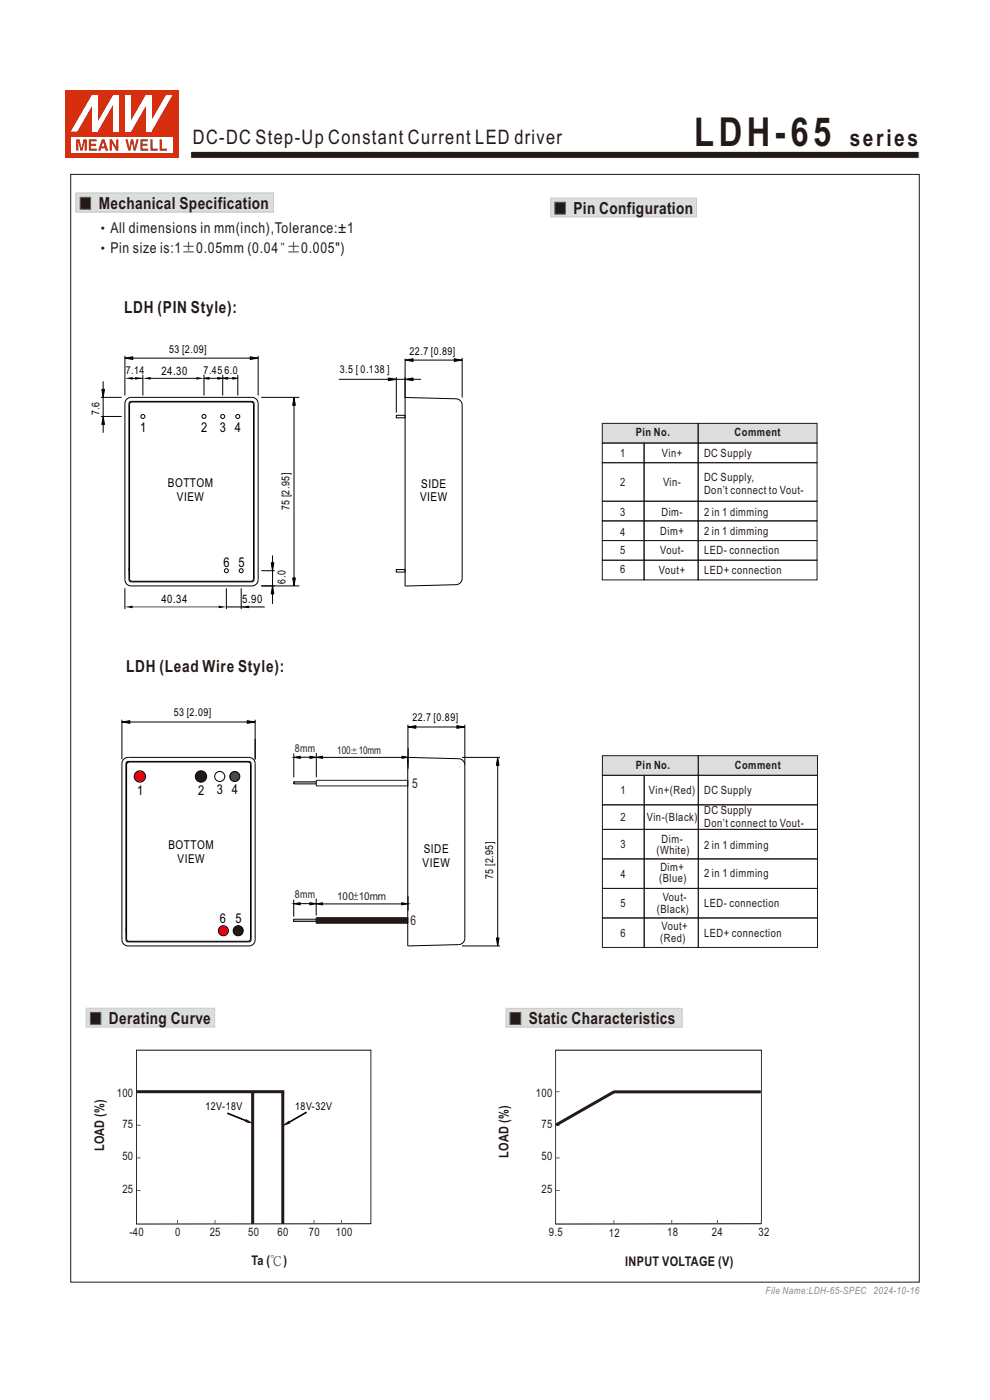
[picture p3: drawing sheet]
<svg xmlns="http://www.w3.org/2000/svg" width="210mm" height="297mm" viewBox="0 0 210 297" stroke-linecap="round" stroke-linejoin="round" font-family="sans-serif">
<path d="M16.1 41h41.9v4h-41.9z" fill-rule="evenodd" fill="#dcdddd" stroke="#c9cacb" stroke-width=".21"/>
<!-- layer: tw -->
<path d="M17 41.8h2.2v2.6h-2.2z" fill-rule="evenodd" fill="#231916" stroke="#595857" stroke-width=".21"/>
<path d="M15 37h180v235h-180z" fill="none" stroke="#231916" stroke-width=".21"/>
<!-- layer: 0 -->
<path d="M78.7 259.6l-49.7 .1v-36.9h49.7v36.9" fill="none" stroke="#231916" stroke-width=".21"/>
<path d="M40.4 32.1h154.6v1.5h-154.6z" fill-rule="evenodd" fill="#231916" stroke="#fff" stroke-width=".21"/>
<path d="M16.1 41h41.9v4h-41.9z" fill-rule="evenodd" fill="#dcdddd" stroke="#c9cacb" stroke-width=".21"/>
<path d="M17 41.9h2.2v2.5h-2.2z" fill-rule="evenodd" fill="#231916" stroke="#595857" stroke-width=".21"/>
<path d="M116.8 42h31v4h-31z" fill-rule="evenodd" fill="#dcdddd" stroke="#c9cacb" stroke-width=".21"/>
<path d="M117.7 42.9h2.2v2.5h-2.2z" fill-rule="evenodd" fill="#231916" stroke="#595857" stroke-width=".21"/>
<path d="M40.4 32.1h154.6v1.5h-154.6z" fill-rule="evenodd" fill="#231916" stroke="#fff" stroke-width=".21"/>
<path d="M18.3 213.9h27.2v4h-27.2z" fill-rule="evenodd" fill="#dcdddd" stroke="#c9cacb" stroke-width=".21"/>
<path d="M19.2 214.8h2.2v2.5h-2.2z" fill-rule="evenodd" fill="#231916" stroke="#595857" stroke-width=".21"/>
<path d="M29 231.6h.8M29 238.7h.8M29 245.6h.8M29 252.6h.8M37.6 258.8v.8M45.6 258.8v.8M53.6 258.8v.8M60.1 258.8v.8M66.6 258.8v.9M72.4 258.8v.8" fill="none" stroke="#00f" stroke-width=".21"/>
<path d="M107.3 213.9h37.4v4h-37.4z" fill-rule="evenodd" fill="#dcdddd" stroke="#c9cacb" stroke-width=".21"/>
<g fill="#231916" stroke="#595857" stroke-width=".21">
<path d="M108.2 214.8h2.2v2.5h-2.2z" fill-rule="evenodd"/>
<path d="M108.2 214.8h2.2v2.5h-2.2z" fill-rule="evenodd"/>
</g>
<path d="M161.5 259.6l-43.6 .1v-36.9h43.6v36.9" fill="none" stroke="#231916" stroke-width=".21"/>
<path d="M117.9 231.6h.8M117.9 238.7h.8M117.9 245.6h.8M117.9 252.6h.8M130.2 258.9v.8M142.5 258.8v.8M152.2 258.8v.8M161.5 258.8v.8" fill="none" stroke="#00f" stroke-width=".21"/>
<path d="M130.2 231.6h31.2M130.3 231.6l-12.3 7" fill="none" stroke="#231916" stroke-width=".63" stroke-linecap="butt"/>
<path d="M29 231.6h31.3M53.6 231.7v27.9M60 231.7v27.9" fill="none" stroke="#231916" stroke-width=".63" stroke-linecap="butt"/>
<g fill="none" stroke="#000" stroke-width=".21">
<path d="M26.5 75.5v8.4M28.2 76h24.9M54.8 75.5v8.4M84.1 80v7.5M85.9 76.1v8.4M87.6 76.4h9M98 75.9v8.4M21.4 88.3h4.4M21.9 80.9v1.7M21.9 83.3v5M21.9 90v1.8M55.4 84.3h8.1"/>
<path d="M62.4 86v36.6M71.9 80.5h10.6M84.1 80.5h1.8M87.6 80.5h1.7M57.8 117.8v1.7M55.4 124.3h8.1M55.4 121.1h2.9M57.8 120.7v3.6M57.8 126v2.1M62.3 159.8v5.1M62.4 160.7l1.3-.3v.5zM62.8 160.6h3.8"/>
<path d="M65.8 160.4l1.3 .3-1.3 .2zM62.3 190.9v3.5M62.4 191.7l1.3-.2v.4zM62.8 191.7h3.8M65.7 191.5l1.3 .2-1.3 .2zM67.1 190.6v3.6M67.1 191.7l1.3-.2v.5zM68.3 191.8h17.1M85.2 191.5l1.3 .2-1.3 .3zM86.6 190.1v3.1M48.2 236.2l4.4 1.7M65 235.9l-4.1 2.4"/>
</g>
<g fill="#231916" stroke="#231916" stroke-width=".21">
<path d="M60.4 238.6l.8-.7 .2 .3z" fill-rule="evenodd"/>
<path d="M52.2 237.6l.9 .5-1-.2z" fill-rule="evenodd"/>
</g>
<path d="M52.2 237.6l.9 .5-1-.2zM60.4 238.6l.8-.7 .2 .3z" fill="none" stroke="#231916" stroke-width=".21"/>
<g fill="#000" stroke="#000" stroke-width=".21">
<path d="M26.5 76l1.7-.3v.6z" fill-rule="evenodd"/>
<path d="M53.1 75.7l1.7 .3-1.7 .3z" fill-rule="evenodd"/>
<path d="M85.9 76.4l1.7-.3v.6z" fill-rule="evenodd"/>
<path d="M96.3 76.1l1.7 .3-1.7 .3z" fill-rule="evenodd"/>
<path d="M21.6 82.6h.6l-.3 1.7z" fill-rule="evenodd"/>
<path d="M21.9 88.3l.3 1.7h-.6z" fill-rule="evenodd"/>
<path d="M62.4 84.3l.3 1.7h-.6z" fill-rule="evenodd"/>
<path d="M82.4 80.2l1.7 .3-1.7 .3z" fill-rule="evenodd"/>
<path d="M85.9 80.5l1.7-.3v.6z" fill-rule="evenodd"/>
<path d="M57.5 119.4h.6l-.3 1.7z" fill-rule="evenodd"/>
<path d="M57.8 124.3l.3 1.7h-.6z" fill-rule="evenodd"/>
<path d="M62.1 122.6h.6l-.3 1.7z" fill-rule="evenodd"/>
<circle cx="26.5" cy="76" r="0"/>
<circle cx="85.9" cy="76.4" r="0"/>
<circle cx="21.9" cy="88.3" r="0"/>
<circle cx="26.3" cy="85.5" r="0"/>
<circle cx="26.3" cy="88.3" r="0"/>
<circle cx="54.8" cy="84.4" r="0"/>
<circle cx="62.4" cy="87.5" r="0"/>
<circle cx="84.2" cy="80.5" r="0"/>
<circle cx="54.9" cy="120.7" r="0"/>
<circle cx="54.9" cy="124.3" r="0"/>
<circle cx="57.8" cy="120.7" r="0"/>
</g>
<path d="M62.4 160.7l1.3-.3v.5zM65.8 160.4l1.3 .3-1.3 .2zM62.4 191.7l1.3-.2v.4zM65.7 191.5l1.3 .2-1.3 .2zM67.1 191.7l1.3-.2v.5zM85.2 191.5l1.3 .2-1.3 .3z" fill="#000"/>
<path d="M62.3 195h4.8v.5h-4.8zM62.3 195v.5z" fill-rule="evenodd" fill="#a9a8a7" stroke="#24211d" stroke-width=".21"/>
<path d="M67.1 194.7h19.4v1.2h-19.4z" fill-rule="evenodd" fill="#231916" stroke="#24211d" stroke-width=".21"/>
<path d="M67.1 165.5h19.4v1.2h-19.4z" fill-rule="evenodd" fill="#fff" stroke="#24211d" stroke-width=".21"/>
<path d="M62.4 165.8h4.7v.5h-4.7zM62.4 165.8v.5z" fill-rule="evenodd" fill="#a9a8a7" stroke="#24211d" stroke-width=".21"/>
<path d="M67.1 160.7l1.3-.3v.5zM85.3 160.4l1.3 .3-1.3 .2z" fill="#000"/>
<path d="M54.1 156.8v4.3M67.1 159.7v5.2M67.1 160.7l1.3-.3v.5zM68.3 160.7h17.1M85.3 160.4l1.3 .3-1.3 .2z" fill="none" stroke="#000" stroke-width=".21"/>
<circle cx="49.8" cy="164.7" r="1.07" fill="#1e2188" stroke="#000" stroke-width=".21"/>
<circle cx="29.7" cy="164.7" r="1.2" fill="#e60013" stroke="#000" stroke-width=".21"/>
<g fill="#231916" stroke="#000" stroke-width=".21">
<circle cx="42.6" cy="164.7" r="1.2"/>
<circle cx="50.5" cy="197.5" r="1.07"/>
</g>
<path d="M25.9 152.7v8.4M27.6 153.2h26.5M54.1 152.7v8.4M86.5 153.7l.1 9.4M88.2 154.2h8.7M98.6 153.7v8.5M98 160.7h8.1M105.6 162.4v38.3M98 200.7h8.1" fill="none" stroke="#000" stroke-width=".21"/>
<g fill="#000" stroke="#000" stroke-width=".21">
<path d="M25.9 153.2l1.7-.3v.6z" fill-rule="evenodd"/>
<path d="M52.4 152.9l1.7 .3-1.7 .3z" fill-rule="evenodd"/>
<path d="M86.5 154.2l1.7-.3v.6z" fill-rule="evenodd"/>
<path d="M96.9 153.9l1.7 .3-1.7 .3z" fill-rule="evenodd"/>
<path d="M105.6 160.7l.3 1.7h-.6z" fill-rule="evenodd"/>
<path d="M105.3 199h.6l-.3 1.7z" fill-rule="evenodd"/>
<circle cx="25.9" cy="153.2" r="0"/>
<circle cx="86.5" cy="154.2" r="0"/>
<circle cx="54.1" cy="161.6" r="0"/>
<circle cx="86.6" cy="163.6" r="0"/>
<circle cx="97.5" cy="162.6" r="0"/>
<circle cx="105.6" cy="162.6" r="0"/>
<circle cx="97.5" cy="198.9" r="0"/>
</g>
<path d="M127.7 89.8h45.6v4.2h-45.6z" fill-rule="evenodd" fill="#dcdddd"/>
<g fill="none" stroke="#231916" stroke-width=".21">
<path d="M127.8 89.8h20.3v4.2h-20.3zM127.8 98.2h8.8v8.1h-8.8zM127.8 94h8.8v4.2h-8.8zM136.6 98.2h11.5v8.1h-11.5zM136.6 94h11.5v4.2h-11.5zM148.1 89.8h25.2v4.2h-25.2zM148.1 98.2h25.2v8.1h-25.2zM148.1 94h25.2v4.2h-25.2zM127.8 106.3h8.8v4.2h-8.8zM127.8 114.7h8.8v4.2h-8.8zM127.8 118.9h8.8v4.1h-8.8zM127.8 110.5h8.8v4.2h-8.8z"/>
<path d="M136.6 106.3h11.5v4.2h-11.5zM136.6 114.7h11.5v4.2h-11.5zM136.6 118.9h11.5v4.1h-11.5zM136.6 110.5h11.5v4.2h-11.5zM148.1 110.5h25.2v4.2h-25.2zM148.1 106.3h25.2v4.2h-25.2zM148.1 114.7h25.2v4.2h-25.2zM148.1 118.9h25.2v4.1h-25.2z"/>
</g>
<path d="M127.8 160.3h45.6v4.2h-45.6z" fill-rule="evenodd" fill="#dcdddd"/>
<g fill="none" stroke="#231916" stroke-width=".21">
<path d="M127.8 170.7h8.8v5.3h-8.8zM127.8 164.5h8.8v6.2h-8.8zM127.8 175.9h8.8v6.3h-8.8zM127.8 160.3h20.3v4.2h-20.3zM136.6 164.5h11.5v6.2h-11.5zM136.6 175.9h11.5v6.3h-11.5zM136.6 170.7h11.5v5.3h-11.5zM148.1 160.3h25.3v4.2h-25.3zM148.1 170.7h25.3v5.3h-25.3zM148.1 164.5h25.3v6.2h-25.3zM148.1 175.9h25.3v6.3h-25.3zM127.8 182.2h8.8v6.3h-8.8z"/>
<path d="M127.8 188.5h8.8v6.2h-8.8zM127.8 194.7h8.8v6.3h-8.8zM136.6 182.2h11.5v6.3h-11.5zM136.6 188.5h11.5v6.2h-11.5zM136.6 194.7h11.5v6.3h-11.5zM148.1 182.2h25.3v6.3h-25.3zM148.1 188.5h25.3v6.2h-25.3zM148.1 194.7h25.3v6.3h-25.3z"/>
</g>
<path d="M30.3 79.5v4.4M43.3 79.5v4.4M47.2 79.5v4.4M50.4 79.5v4.4M21.4 84.3h4.4M31.6 80.3h10M44.3 80.3h2.5M47.3 80.3h2.5" fill="none" stroke="#000" stroke-width=".21"/>
<path d="M30.3 80.3l1.7-.3v.5zM41.6 80l1.7 .3-1.7 .2z" fill="#000"/>
<g fill="#000" stroke="#000" stroke-width=".21">
<path d="M43.3 80.3l1-.2v.3z" fill-rule="evenodd"/>
<path d="M46.2 80.1l1 .2-1 .1z" fill-rule="evenodd"/>
<path d="M47.2 80.3l1.1-.2v.3z" fill-rule="evenodd"/>
<path d="M49.4 80.1l1 .2-1 .1z" fill-rule="evenodd"/>
</g>
<path d="M13.8 19.2h24v14.4h-24z" fill-rule="evenodd" fill="#d62e0f"/>
<path d="M15 29h21.6v3.4h-21.6z" fill-rule="evenodd" fill="#fff"/>
<g fill="#d62e0f">
<path d="M26.6 29.6h.5l.3 1.7 .4-1.7h.4l.4 1.7 .3-1.7h.5l-.6 2.4h-.5l-.3-1.9-.3 1.9h-.5z" fill-rule="evenodd"/>
<path d="M29.8 29.6h1.6v.4h-1.2v.5h1.1v.4h-1.1v.6h1.2v.5h-1.6z" fill-rule="evenodd"/>
<path d="M31.9 29.6h.5v1.9h1.1v.5h-1.6z" fill-rule="evenodd"/>
<path d="M33.9 29.6h.4v1.9h1.1v.5h-1.5z" fill-rule="evenodd"/>
<path d="M16.2 29.6h.7l.4 1.9 .4-1.9h.7v2.4h-.4v-2l-.5 2h-.4l-.5-2v2h-.4z" fill-rule="evenodd"/>
<path d="M18.8 29.6h1.7v.4h-1.2v.5h1.1v.4h-1.1v.6h1.3v.5h-1.8z" fill-rule="evenodd"/>
<path d="M21.9 30.1l.3 1h-.6zM21.6 29.6l-.8 2.4h.5l.2-.5h.8l.1 .5h.6l-.8-2.4z" fill-rule="evenodd"/>
<path d="M23.3 29.6h.5l.9 1.6v-1.6h.4v2.4h-.5l-.9-1.7v1.7h-.4z" fill-rule="evenodd"/>
</g>
<g fill="#fff">
<path d="M24 20.1h1.2v7.8h-1.2z" fill-rule="evenodd"/>
<path d="M24 20.1h1.2l-4.5 7.8h-1.2z" fill-rule="evenodd"/>
<path d="M19.5 20.1h1.2v7.8h-1.2z" fill-rule="evenodd"/>
<path d="M19.5 20.1h1.2v.4l-4.3 7.4h-1.4z" fill-rule="evenodd"/>
<path d="M30.9 20.1h1.2v7.8h-1.2z" fill-rule="evenodd"/>
<path d="M35.2 20.1h1.4l-4.5 7.8h-1.2v-.3z" fill-rule="evenodd"/>
<path d="M26.6 20.1h1.2v7.8h-1.2z" fill-rule="evenodd"/>
<path d="M30.9 20.1h1.2v.4l-4.3 7.4h-1.2v-.3z" fill-rule="evenodd"/>
</g>
<circle cx="47.4" cy="197.5" r="1.07" fill="#e60013" stroke="#000" stroke-width=".21"/>
<path d="M26.5 80.3l1.6-.3v.5zM28.7 80l1.6 .3-1.6 .2zM26.5 128.8l1.6-.3v.5zM46.4 128.5l1.6 .3-1.6 .2zM51.2 128.8l1.6-.3v.5z" fill="#000"/>
<path d="M27.8 80.3h2.5M26.5 124.8v4.4M28.1 128.8h18.3M48 124.8v4.4M48 128.8h8.2M51.2 124.8v4.4" fill="none" stroke="#000" stroke-width=".21"/>
<g fill="none" stroke="#000" stroke-width=".21">
<path d="M26.9 84.7l.9-.4h25.6a1.33 1.33 0 0 1 1.4 1.3v37.4a1.33 1.33 0 0 1-1.4 1.3h-25.6a1.33 1.33 0 0 1-1.3-1.3v-37.4zM27.5 85.3l.3-.1h25.6l.4 .2 .1 37.6-.2 .4h-25.9l-.4-.2-.1-37.6zM27.6 85.4l.4-.1h25.2l.4 .1 .2 .4v37l-.3 .4-25.5 .1-.4-.1-.1-.4v-37zM84.1 88.1h1.8v.5h-1.8zM85.9 84.3l10.8 .3a1.33 1.33 0 0 1 1.3 1.3v36.8a1.33 1.33 0 0 1-1.3 1.3l-10.8 .3zM84.1 120.8h1.8v.6h-1.8zM26.2 161.1l1-.4h25.6a1.33 1.33 0 0 1 1.3 1.3v37.3a1.33 1.33 0 0 1-1.3 1.4h-25.6a1.33 1.33 0 0 1-1.3-1.4v-37.3zM26.9 161.7l.3-.2h25.6l.4 .2 .1 37.6-.2 .4-25.9 .1-.4-.2-.1-37.6zM86.5 160.7l10.8 .3a1.33 1.33 0 0 1 1.3 1.3v36.8a1.33 1.33 0 0 1-1.3 1.3l-10.8 .3zM26.8 199.2l.2 .3 .4 .2h25.2l.5-.3v-37.2l-.1-.4-.4-.1h-25.2l-.4 .1-.2 .4v37"/>
<circle cx="30.3" cy="88.3" r=".43"/>
<circle cx="43.3" cy="88.3" r=".43"/>
<circle cx="47.2" cy="88.3" r=".43"/>
<circle cx="50.4" cy="88.3" r=".43"/>
<circle cx="48" cy="121.1" r=".43"/>
<circle cx="51.2" cy="121.1" r=".43"/>
<circle cx="46.6" cy="164.7" r="1.07"/>
</g>
<text font-size="8.5" fill="#231916" x="147.3" y="31">LDH-65</text>
<text font-size="4.9" fill="#231916" x="180.2" y="31">series</text>
<text font-size="4.2" fill="#231916" x="40.9" y="30.6">DC-DC Step-Up Constant Current LED driver</text>
<g font-size="3.5" fill="#231916">
<text x="20.9" y="44.3">Mechanical Specification</text>
<text x="121.6" y="45.4">Pin Configuration</text>
<text x="26.3" y="66.5">LDH (PIN Style):</text>
<text x="26.7" y="142.5">LDH (Lead Wire Style):</text>
<text x="23.1" y="217.3">Derating Curve</text>
<text x="112.2" y="217.3">Static Characteristics</text>
</g>
<g font-size="3.2" fill="#231916">
<text x="20.2" y="53.7">‧Pin size is:1±0.05mm (0.04&quot;±0.005&quot;)</text>
<text x="20.2" y="49.4">‧All dimensions in mm(inch),Tolerance:±1</text>
</g>
<g font-size="2.9">
<text x="29.7" y="91.7">1</text>
<text x="42.6" y="91.7">2</text>
<text x="46.6" y="91.6">3</text>
<text x="49.8" y="91.7">4</text>
<text x="47.4" y="120.3">6</text>
<text x="50.6" y="120.2">5</text>
<text x="29.1" y="168.6">1</text>
<text x="42" y="168.6">2</text>
<text x="46" y="168.5">3</text>
<text x="49.2" y="168.5">4</text>
<text x="46.6" y="195.8">6</text>
<text x="49.9" y="195.8">5</text>
</g>
<g font-size="2.9" fill="#23282b">
<text x="87.5" y="167.1">5</text>
<text x="87.1" y="196.3">6</text>
</g>
<g font-size="2.8" fill="#231916">
<text x="22.1" y="244.3" transform="rotate(-90 22.1 244.3)">LOAD (%)</text>
<text x="107.9" y="245.6" transform="rotate(-90 107.9 245.6)">LOAD (%)</text>
<text x="53.3" y="268.5">Ta (℃)</text>
<text x="132.6" y="268.5">INPUT VOLTAGE (V)</text>
</g>
<g font-size="2.6">
<text x="35.6" y="103.3">BOTTOM</text>
<text x="37.5" y="106.3">VIEW</text>
<text x="89.1" y="106.3">VIEW</text>
<text x="89.3" y="103.4">SIDE</text>
<text x="35.7" y="180.2">BOTTOM</text>
<text x="37.6" y="183.1">VIEW</text>
<text x="89.7" y="183.9">VIEW</text>
<text x="89.9" y="180.9">SIDE</text>
</g>
<g font-size="2.5">
<text x="34.2" y="79.5">24.30</text>
<text x="34.2" y="128">40.34</text>
<text x="51.4" y="128">5.90</text>
</g>
<g font-size="2.5" fill="#231916">
<text x="24.8" y="232.8">100</text>
<text x="113.7" y="232.8">100</text>
<text x="26" y="239.2">75</text>
<text x="114.9" y="239.2">75</text>
<text x="26" y="246.2">50</text>
<text x="114.9" y="246.2">50</text>
<text x="26" y="253.1">25</text>
<text x="114.9" y="253.1">25</text>
<text x="27.5" y="262.3">-40</text>
<text x="37.2" y="262.3">0</text>
<text x="44.5" y="262.3">25</text>
<text x="52.6" y="262.3">50</text>
<text x="58.9" y="262.2">60</text>
<text x="65.5" y="262.3">70</text>
<text x="71.2" y="262.3">100</text>
<text x="116.4" y="262.3">9.5</text>
<text x="129.1" y="262.3">12</text>
<text x="141.5" y="262.3">18</text>
<text x="151" y="262.2">24</text>
<text x="160.9" y="262.3">32</text>
</g>
<g font-size="2.4" fill="#231916">
<text x="134.9" y="92.6">Pin No.</text>
<text x="155.8" y="92.6">Comment</text>
<text x="131.6" y="96.9">1</text>
<text x="140.4" y="96.9">Vin+</text>
<text x="149.3" y="97">DC Supply</text>
<text x="131.6" y="103.1">2</text>
<text x="140.6" y="103.1">Vin-</text>
<text x="149.3" y="104.7">Don’t connect to Vout-</text>
<text x="149.3" y="102">DC Supply,</text>
<text x="131.6" y="113.7">4</text>
<text x="131.6" y="109.5">3</text>
<text x="140.1" y="113.6">Dim+</text>
<text x="140.3" y="109.4">Dim-</text>
<text x="149.3" y="113.6">2 in 1 dimming</text>
<text x="149.3" y="109.4">2 in 1 dimming</text>
<text x="131.6" y="117.5">5</text>
<text x="140" y="117.5">Vout-</text>
<text x="149.3" y="117.6">LED- connection</text>
<text x="131.6" y="121.6">6</text>
<text x="139.8" y="121.7">Vout+</text>
<text x="149.3" y="121.7">LED+ connection</text>
<text x="134.9" y="163.1">Pin No.</text>
<text x="155.9" y="163.1">Comment</text>
<text x="131.6" y="168.5">1</text>
<text x="137.7" y="168.5">Vin+(Red)</text>
<text x="149.4" y="172.8">DC Supply</text>
<text x="149.4" y="168.5">DC Supply</text>
<text x="131.6" y="174.2">2</text>
<text x="131.6" y="179.9">3</text>
<text x="137.2" y="174.2">Vin-(Black)</text>
<text x="140.3" y="178.9">Dim-</text>
<text x="149.4" y="175.5">Don’t connect to Vout-</text>
<text x="139.2" y="181.2">(White)</text>
<text x="140.1" y="184.8">Dim+</text>
<text x="149.4" y="186">2 in 1 dimming</text>
<text x="149.4" y="180.1">2 in 1 dimming</text>
<text x="131.6" y="186.2">4</text>
<text x="139.8" y="187.1">(Blue)</text>
<text x="140.6" y="191.1">Vout-</text>
<text x="131.6" y="192.5">5</text>
<text x="139.3" y="193.6">(Black)</text>
<text x="140.3" y="197.3">Vout+</text>
<text x="149.4" y="192.5">LED- connection</text>
<text x="131.6" y="198.7">6</text>
<text x="140.1" y="199.9">(Red)</text>
<text x="149.4" y="198.7">LED+ connection</text>
</g>
<g font-size="2.3">
<text x="35.9" y="74.8">53 [2.09]</text>
<text x="86.9" y="75.2">22.7 [0.89]</text>
<text x="26.7" y="79.3">7.14</text>
<text x="43.2" y="79.4">7.45</text>
<text x="47.6" y="79.3">6.0</text>
<text x="72.1" y="79.1">3.5 [ 0.138 ]</text>
<text x="21.1" y="88.1" transform="rotate(-90 21.1 88.1)">7.6</text>
<text x="61.4" y="108.3" transform="rotate(-90 61.4 108.3)">75 [2.95]</text>
<text x="60.6" y="123.8" transform="rotate(-90 60.6 123.8)">6.0</text>
<text x="36.9" y="152">53 [2.09]</text>
<text x="87.5" y="153">22.7 [0.89]</text>
<text x="104.6" y="186.5" transform="rotate(-90 104.6 186.5)">75 [2.95]</text>
<text x="43.6" y="235.5">12V-18V</text>
<text x="62.6" y="235.5">18V-32V</text>
</g>
<g font-size="2.3" fill="#24211d">
<text x="62.5" y="159.5">8mm</text>
<text x="71.5" y="160.1">100±10mm</text>
<text x="62.5" y="190.5">8mm</text>
<text x="71.5" y="190.8">100±10mm</text>
</g>
<text font-size="2.1" fill="#898989" x="162.4" y="274.5">File Name:LDH-65-SPEC 2024-10-16</text>
</svg>
